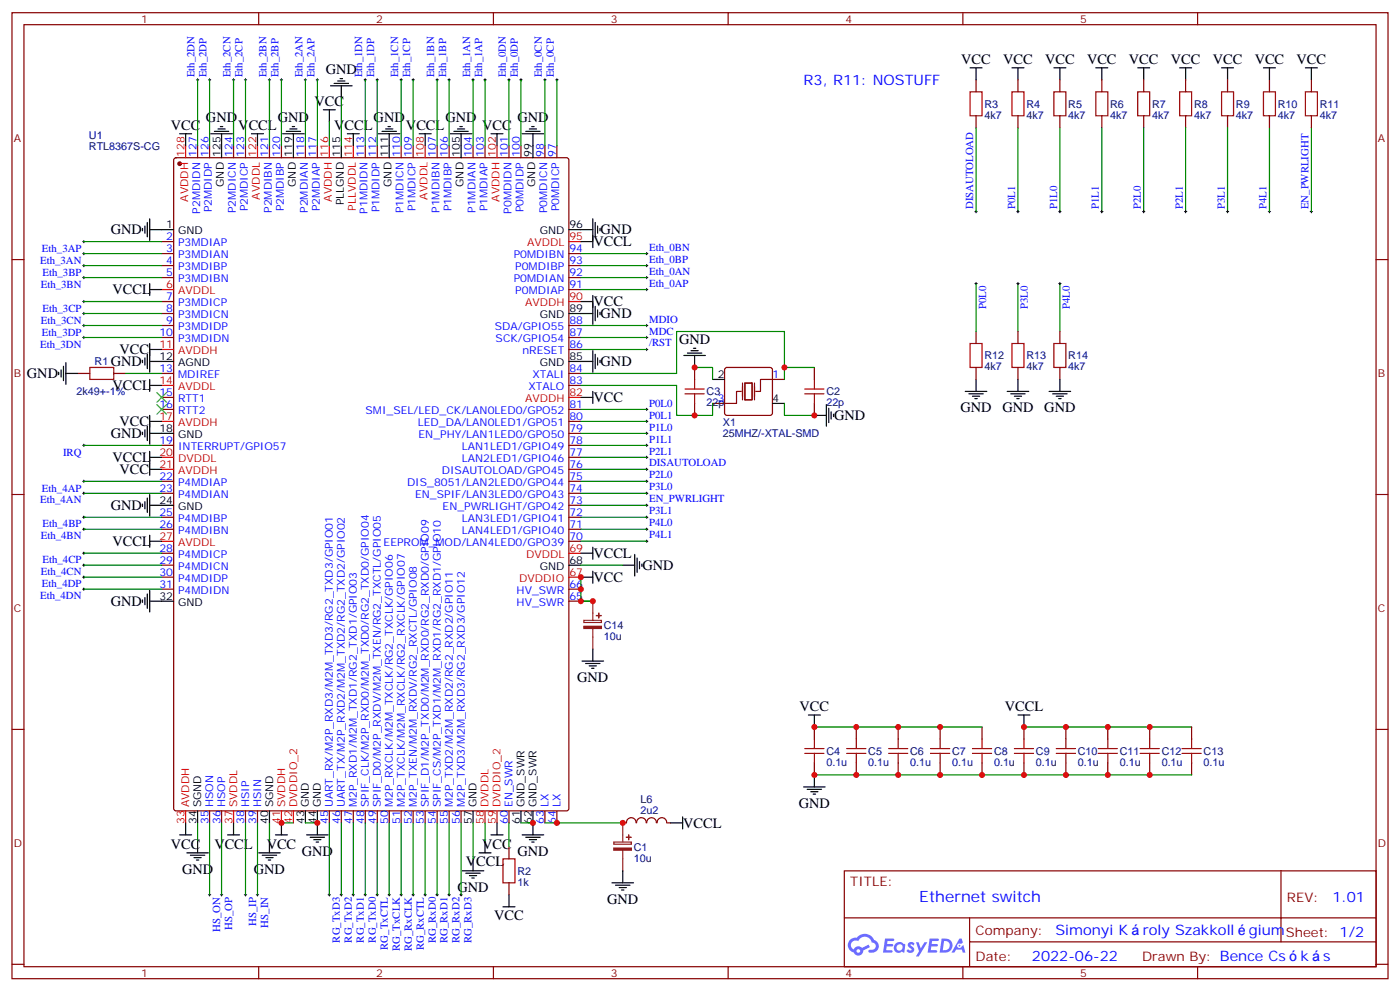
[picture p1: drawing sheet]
<svg xmlns="http://www.w3.org/2000/svg" width="412mm" height="292mm" viewBox="0 0 412 292" stroke-linecap="round" stroke-linejoin="round" font-family="sans-serif">
<g fill="none" stroke="#870000" stroke-width=".35">
<path d="M3.5 3.7h405.4v284.4h-405.4zM7.1 7.3h398.2v277.3h-398.2zM76.2 3.7v3.6M145.3 3.7v3.6M214.5 3.7v3.6M283.6 3.7v3.6M352.8 3.7v3.6M3.5 76.4h3.6M405.3 76.4h3.6M3.5 145.6h3.6M405.3 145.6h3.6M3.5 214.7h3.6"/>
<path d="M405.3 214.7h3.6M248.7 256.3h156.6v28.3h-156.6zM377.3 256.4v20.8M248.7 270.2h156.5M285.6 277.2h119.6M285.6 270.2v14.1M3.5 283.8h3.6M76.2 284.6v3.5M145.3 284.6v3.5M214.5 284.6v3.5M283.6 284.6v3.5M352.8 284.6v3.5"/>
<path d="M405.3 283.8h3.6"/>
</g>
<g fill="#5487ff">
<path d="M267.7 277.5a1.22 1.22 0 0 1 1.7 .3l-.4 .5a.47 .47 0 0 0-.3-.4 .47 .47 0 0 0-.5 .2l.1 .3a1.14 1.14 0 0 1 .8 1.7 1.14 1.14 0 0 1-1.9 0l-.2-.2 .5-.5 .7 .4a.29 .29 0 0 0 .3-.3 .29 .29 0 0 0-.2-.3 1.04 1.04 0 0 1-.6-1.7z"/>
<path d="M260.7 276.3h2.4l.3 .1-.2 .5-1.8 .1-.1 .9h1.5l.3 .3-.3 .4h-1.6l-.2 1.1h1.7l.2 .3-.2 .4h-2.6z"/>
<path d="M273.8 276.3h2.4l.3 .1-.1 .5-1.8 .1-.2 .9h1.6l.3 .3-.4 .4h-1.6l-.1 1.1h1.7l.2 .3-.2 .4h-2.6z"/>
<path d="M282.6 276.3h.7l.3 1.2-.6 .3a.69 .69 0 0 0-1 .3 .69 .69 0 0 0 .4 1 .69 .69 0 0 0 .9-.6l.5-.3 .6 2.2h-.8l-.2-.9h-1.8l-.5 .9h-.8z"/>
<path d="M269.8 277.3h.8l.6 1.9 1.1-1.9h.9l-2.6 4.2h-.8l.9-1.5z"/>
<path d="M277.4 276.3l-.6 4.1h1.3a2.11 2.11 0 0 0 2.5-2.1 2.11 2.11 0 0 0-2.5-2zM278.1 277a1.39 1.39 0 0 1 1.7 1.4 1.39 1.39 0 0 1-1.8 1.3h-.3z"/>
<path d="M263.7 277.9a1.54 1.54 0 0 0-.1 2.1 1.54 1.54 0 0 0 2.2 .2l.6 .2 .3-2.3-.2-.2-.4-.1a1.49 1.49 0 0 0-2.4 .1zM264 278.9a.94 .94 0 0 1 1.8 0 .94 .94 0 0 1-1.8 0z"/>
<path d="M250.4 276.6a2.18 2.18 0 0 0 1.1 3.8 1.44 1.44 0 0 0 1.6 .9 1.44 1.44 0 0 0 1.2-1.5l2-1-.5-.7-1.9 .9a1.47 1.47 0 0 0-2.4 .5 1.39 1.39 0 0 1-.7-2 1.39 1.39 0 0 1 2-.5 2.12 2.12 0 0 1 2.2-1.3 2.12 2.12 0 0 1 1.9 1.7 1.14 1.14 0 0 1 1.1 1.4 1.14 1.14 0 0 1-1.7 .8 .43 .43 0 0 0-.5 .3 .43 .43 0 0 0 .4 .5 1.98 1.98 0 0 0 2.5-1.2 1.98 1.98 0 0 0-1.2-2.5 3.1 3.1 0 0 0-5.3-.7l-.9 .1zM252.3 279.9a.55 .55 0 0 1 1.1 0 .55 .55 0 0 1-1.1 0z"/>
<circle cx="282.6" cy="278.4" r=".26"/>
</g>
<g fill="none" stroke="#870000" stroke-width=".35">
<path d="M287.5 23.5v3.5M287.5 34.1v3.5M299.9 23.5v3.5M299.9 34.1v3.5M312.2 23.5v3.5M312.2 34.1v3.5M324.6 23.5v3.5M324.6 34.1v3.5M336.9 23.5v3.5M336.9 34.1v3.5M349.2 23.5v3.5M349.2 34.1v3.5"/>
<path d="M361.6 23.5v3.5M361.6 34.1v3.5M373.9 23.5v3.5M373.9 34.1v3.5M386.3 23.5v3.5M386.3 34.1v3.5M51.4 46.6l.5-.2h115l.6 .5 .1 191.1-.5 .6-115.2 .1-.7-.5v-191.1zM58.2 42.9v3.5M61.7 42.9v3.5M68.8 42.9v3.5M72.3 42.9v3.5M79.4 42.9v3.5"/>
<path d="M82.9 42.9v3.5M90 42.9v3.5M93.5 42.9v3.5M107.6 42.9v3.5M111.1 42.9v3.5M118.2 42.9v3.5M121.7 42.9v3.5M128.8 42.9v3.5M132.3 42.9v3.5M139.3 42.9v3.5M142.9 42.9v3.5M149.9 42.9v3.5"/>
<path d="M153.5 42.9v3.5M160.5 42.9v3.5M164 42.9v3.5M47.6 71.1h3.6M47.6 74.6h3.6M47.6 78.2h3.6M167.6 74.6h3.5M167.6 78.2h3.5M47.6 81.7h3.6M47.6 88.8h3.6M47.6 92.3h3.6M47.6 95.8h3.6"/>
<path d="M47.6 99.3h3.6M167.6 81.7h3.5M167.6 95.8h3.5M167.6 99.3h3.5M167.6 85.2h3.5M287.5 97.6v3.5M299.9 97.6v3.5M312.2 97.6v3.5M22.9 109.9h3.6M33.5 109.9h3.5M47.6 109.9h3.6M47.6 117h3.6"/>
<path d="M167.6 109.9h3.5M167.6 113.5h3.5M167.6 102.9h3.5M204.6 108.2v3.5M204.6 118.7v3.6M209.9 118.7h3.5M213.7 108.4l.4-.2h12.7l.5 .2 .2 .5v12.7l-.2 .5-.5 .2h-12.7l-.5-.3-.2-.4v-12.7zM227.5 111.7h3.6M239.9 108.2v3.5M239.9 118.7v3.6M287.5 108.2v3.5M299.9 108.2v3.5"/>
<path d="M312.2 108.2v3.5M47.6 120.5h3.6M47.6 131.1h3.6M167.6 120.5h3.5M167.6 131.1h3.5M167.6 138.1h3.5M167.6 134.6h3.5M167.6 127.6h3.5M167.6 124h3.5M47.6 141.7h3.6M47.6 145.2h3.6M47.6 152.3h3.6"/>
<path d="M47.6 155.8h3.6M167.6 141.7h3.5M167.6 145.2h3.5M167.6 152.3h3.5M167.6 155.8h3.5M167.6 159.3h3.5M167.6 148.7h3.5M47.6 162.8h3.6M47.6 166.4h3.6M47.6 169.9h3.6M47.6 173.4h3.6M167.6 173.4h3.5"/>
<path d="M167.6 177h3.5M239.9 214v3.5M252.2 214v3.5M264.6 214v3.5M276.9 214v3.5M289.3 214v3.5M301.6 214v3.5M314 214v3.5M326.3 214v3.5M338.7 214v3.5M351 214v3.5M61.7 238.7v3.5"/>
<path d="M65.3 238.7v3.5M72.3 238.7v3.5M75.8 238.7v3.5M97 238.7v3.5M100.5 238.7v3.5M104.1 238.7v3.5M107.6 238.7v3.5M111.1 238.7v3.5M114.7 238.7v3.5M118.2 238.7v3.5M121.7 238.7v3.5M125.2 238.7v3.5"/>
<path d="M128.8 238.7v3.5M132.3 238.7v3.5M135.8 238.7v3.5M149.9 238.7v3.5M160.5 238.7v3.5M164 238.7v3.5M239.9 224.6v3.5M252.2 224.6v3.5M264.6 224.6v3.5M276.9 224.6v3.5M289.3 224.6v3.5M301.6 224.6v3.5"/>
<path d="M314 224.6v3.5M326.3 224.6v3.5M338.7 224.6v3.5M351 224.6v3.5M149.9 249.3v3.5M149.9 259.9v3.5M183.4 242.2h1.1M184.5 242.2a1.41 1.41 0 0 1 1.5-1.5 1.41 1.41 0 0 1 1.4 1.5M187.5 242.2a1.41 1.41 0 0 1 1.4-1.5 1.41 1.41 0 0 1 1.4 1.5M190.5 242.2a1.41 1.41 0 0 1 1.4-1.5 1.41 1.41 0 0 1 1.4 1.5M193.6 242.2a1.41 1.41 0 0 1 1.4-1.5 1.41 1.41 0 0 1 1.4 1.5M196.5 242.2h1.1"/>
</g>
<circle cx="52.9" cy="48.2" r=".53" fill="#870000" stroke="#870000" stroke-width=".35"/>
<g fill="none" stroke="#000" stroke-width=".35">
<path d="M285.8 20h3.5M287.5 20v3.5M298.1 20h3.5M299.9 20v3.5M310.4 20h3.6M312.2 20v3.5M322.8 20h3.5M324.6 20v3.5M335.1 20h3.6M336.9 20v3.5M347.5 20h3.5M349.2 20v3.5"/>
<path d="M359.8 20h3.6M361.6 20v3.5M372.2 20h3.5M373.9 20v3.5M384.5 20h3.6M386.3 20v3.5M52.9 39.4h3.5M54.7 39.4v3.5M62.1 39.4h6.3M63.1 38.7h4.3M64.2 38h2.1M64.9 37.3h.7"/>
<path d="M65.3 39.4v7M74.1 39.4h3.5M75.8 39.4v3.5M83.3 39.4h6.3M84.3 38.7h4.2M85.4 38h2.1M86.1 37.3h.7M86.4 39.4v7M95.2 32.3h3.6M97 32.3v3.5M97.4 25.3h6.3M98.4 24.6h4.3"/>
<path d="M99.5 23.8h2.1M100.2 23.1h.7M100.5 25.3v3.5M102.3 39.4h3.5M104.1 39.4v3.5M111.5 39.4h6.3M112.5 38.7h4.3M113.6 38h2.1M114.3 37.3h.7M114.7 39.4v7M123.5 39.4h3.5M125.2 39.4v3.5"/>
<path d="M132.6 39.4h6.4M133.7 38.7h4.2M134.8 38h2.1M135.5 37.3h.7M135.8 39.4v7M144.6 39.4h3.6M146.4 39.4v3.5M153.8 39.4h6.4M154.9 38.7h4.2M155.9 38h2.1M156.6 37.3h.7M157 39.4v7"/>
<path d="M100.5 42.9v3.5M42 67.2v.7M42.7 66.5v2.2M43.4 65.5v4.2M44.1 67.6h7.1M44.1 64.4v6.4M167.6 67.6h7M171.1 71.1h3.5M174.6 64.4v8.5M175.3 65.5v4.2M176 66.5v2.2M176.7 67.2v.7"/>
<path d="M44.1 85.2h3.5M44.1 83.5v3.5M167.6 92.3h7M171.1 88.8h3.5M174.6 87v8.5M175.3 90.2v4.2M176 91.2v2.1M176.7 91.9v.7M17.3 109.6v.7M18 108.9v2.1M18.7 107.8v4.2M19.4 109.9h3.5"/>
<path d="M19.4 106.8v6.3M42 106v.8M42.7 105.3v2.2M43.4 104.3v4.2M44.1 106.4h7.1M44.1 101.1v8.5M44.1 111.7v3.5M44.1 102.9h3.5M44.1 113.5h3.5M167.6 106.4h7M171.1 117h3.5M174.6 103.2v6.4"/>
<path d="M174.6 115.2v3.5M175.3 104.3v4.2M176 105.3v2.2M176.7 106v.8M201.4 104.6h6.4M202.5 103.9h4.2M203.6 103.2h2.1M204.3 102.5h.7M204.6 104.6v3.6M209.9 111.7h3.5M227.5 118.7h3.6M243.4 119.1v6.3"/>
<path d="M284.3 115.2h6.4M285.4 115.9h4.2M286.5 116.6h2.1M287.2 117.3h.7M287.5 111.7v3.5M296.7 115.2h6.3M297.7 115.9h4.3M298.8 116.6h2.1M299.5 117.3h.7M299.9 111.7v3.5M309 115.2h6.4M310.1 115.9h4.2"/>
<path d="M311.1 116.6h2.2M311.9 117.3h.7M312.2 111.7v3.5M42 127.2v.7M42.7 126.5v2.1M43.4 125.4v4.3M44.1 127.6h7.1M44.1 122.3v8.4M44.1 132.9v7M44.1 138.1h3.5M44.1 124h3.5M44.1 134.6h3.5"/>
<path d="M239.9 122.3h3.5M244.1 120.2v4.2M244.8 121.2v2.1M245.5 121.9v.7M42 148.4v.7M42.7 147.7v2.1M43.4 146.6v4.2M44.1 148.7h7.1M44.1 145.6v6.3M44.1 157.6v3.5M44.1 159.3h3.5M42 176.6v.7"/>
<path d="M42.7 175.9v2.1M43.4 174.8v4.3M44.1 177h7.1M44.1 173.8v6.3M167.6 166.4h3.5M171.1 169.9h3.5M171.1 162.8h3.5M174.6 161.1v3.5M174.6 168.1v3.6M183.4 166.4h3.6M187 163.2v6.3M187.7 164.3v4.2"/>
<path d="M188.4 165.3v2.1M189.1 166v.7M171.4 194.6h6.4M172.5 195.3h4.2M173.6 196h2.1M174.3 196.7h.7M174.6 191.1v3.5M238.1 210.5h3.6M239.9 210.5v3.5M299.9 210.5h3.5M301.6 210.5v3.5M58.2 238.7v3.5"/>
<path d="M79.4 238.7v3.5M90 238.7v3.5M93.5 238.7v7M139.3 238.7v3.5M153.5 238.7v3.5M157 238.7v7M236.7 231.6h6.4M237.8 232.3h4.2M238.8 233h2.1M239.5 233.8h.7M239.9 228.1v3.5M52.9 245.7h3.5"/>
<path d="M54.7 242.2v3.5M55 251h6.4M56.1 251.7h4.2M57.1 252.4h2.2M57.9 253.2h.7M58.2 247.5v3.5M67 245.7h3.6M68.8 242.2v3.5M76.2 251h6.3M77.3 251.7h4.2M78.3 252.4h2.1M79 253.2h.7"/>
<path d="M79.4 247.5v3.5M81.1 245.7h3.6M82.9 242.2v3.5M90.3 245.7h6.4M91.4 246.5h4.2M92.4 247.2h2.1M93.1 247.9h.7M136.2 256.3h6.3M137.2 257h4.3M138.3 257.7h2.1M139 258.4h.7M139.3 252.8v3.5"/>
<path d="M141.1 251h3.5M142.9 247.5v3.5M144.6 245.7h3.6M146.4 242.2v3.5M153.8 245.7h6.4M154.9 246.5h4.2M155.9 247.2h2.1M156.6 247.9h.7M180.3 259.9h6.3M183.4 256.3v3.6M197.6 242.2h3.5M201.1 240.5v3.5"/>
<path d="M148.2 266.9h3.5M149.9 263.4v3.5M181.3 260.6h4.3M182.4 261.3h2.1M183.1 262h.7"/>
</g>
<g fill="none" stroke="#f00" stroke-width=".35">
<path d="M54.7 42.9v3.5M75.8 42.9v3.5M97 42.9v3.5M104.1 42.9v3.5M125.2 42.9v3.5M146.4 42.9v3.5M167.6 71.1h3.5M47.6 85.2h3.6M167.6 88.8h3.5M47.6 102.9h3.6M47.6 113.5h3.6M167.6 117h3.5"/>
<path d="M47.6 124h3.6M47.6 134.6h3.6M47.6 138.1h3.6M47.6 159.3h3.6M167.6 169.9h3.5M167.6 162.8h3.5M54.7 238.7v3.5M68.8 238.7v3.5M82.9 238.7v3.5M86.4 238.7v3.5M142.9 238.7v3.5M146.4 238.7v3.5"/>
</g>
<g fill="none" stroke="#008700" stroke-width=".35">
<path d="M58.2 23.5v19.4M61.7 23.5v19.4M68.8 23.5v19.4M72.3 23.5v19.4M79.4 23.5v19.4M82.9 23.5v19.4M90 23.5v19.4M93.5 23.5v19.4M97 35.8v7.1M100.5 28.8v14.1M107.6 23.5v19.4M111.1 23.5v19.4"/>
<path d="M118.2 23.5v19.4M121.7 23.5v19.4M128.8 23.5v19.4M132.3 23.5v19.4M139.3 23.5v19.4M142.9 23.5v19.4M149.9 23.5v19.4M153.5 23.5v19.4M160.5 23.5v19.4M164 23.5v19.4M287.5 37.6v24.7M299.9 37.6v24.7"/>
<path d="M312.2 37.6v24.7M324.6 37.6v24.7M336.9 37.6v24.7M349.2 37.6v24.7M361.6 37.6v24.7M373.9 37.6v24.7M386.3 37.6v24.7M24.7 74.6h22.9M24.7 78.2h22.9M24.7 71.1h22.9M171.1 74.6h19.4M171.1 78.2h19.4"/>
<path d="M24.7 81.7h22.9M24.7 88.8h22.9M24.7 92.3h22.9M24.7 95.8h22.9M24.7 99.3h22.9M171.1 81.7h19.4M171.1 85.2h19.4M171.1 95.8h19.4M171.1 99.3h19.4M287.5 83.5v14.1M299.9 83.5v14.1M312.2 83.5v14.1"/>
<path d="M37 109.9h10.6M171.1 113.5h28.2v8.8h10.6v-3.6M171.1 102.9h19.4M204.6 108.2h5.3v3.5M231.1 118.7v3.6h8.8M231.1 108.2v-10.6h-31.8v12.3h-28.2M239.9 108.2h-8.8v3.5M24.7 131.1h22.9M171.1 131.1h19.4M171.1 120.5h19.4M171.1 124h19.4M171.1 127.6h19.4"/>
<path d="M171.1 134.6h19.4M171.1 138.1h19.4M24.7 155.8h22.9M24.7 152.3h22.9M24.7 145.2h22.9M24.7 141.7h22.9M171.1 155.8h19.4M171.1 152.3h19.4M171.1 145.2h19.4M171.1 141.7h19.4M171.1 159.3h19.4M171.1 148.7h19.4"/>
<path d="M24.7 166.4h22.9M24.7 173.4h22.9M24.7 169.9h22.9M24.7 162.8h22.9M171.1 169.9v7.1h3.5h-3.5M171.1 166.4h12.3M239.9 214h49.4M301.6 214h49.4M239.9 228.1h111.1M58.2 242.2v5.3M61.7 242.2v21.2M65.3 242.2v21.2"/>
<path d="M72.3 242.2v21.2M75.8 242.2v21.2M79.4 242.2v5.3M82.9 242.2h3.5M90 242.2h3.5M97 242.2v21.2M100.5 242.2v21.2M104.1 242.2v21.2M107.6 242.2v21.2M111.1 242.2v21.2M114.7 242.2v21.2M118.2 242.2v21.2"/>
<path d="M121.7 242.2v21.2M125.2 242.2v21.2M128.8 242.2v21.2M132.3 242.2v21.2M135.8 242.2v21.2M139.3 242.2v10.6M142.9 242.2v5.3M149.9 242.2v7.1M153.5 242.2h3.5M160.5 242.2h22.9"/>
</g>
<g fill="none" stroke="#000" stroke-width=".29">
<path d="M57.9 23.5h.7M58.2 23.1v.7M61.4 23.5h.7M61.7 23.1v.7M68.4 23.5h.7M68.8 23.1v.7M72 23.5h.7M72.3 23.1v.7M79 23.5h.7M79.4 23.1v.7M82.5 23.5h.8M82.9 23.1v.7"/>
<path d="M89.6 23.5h.7M90 23.1v.7M93.1 23.5h.7M93.5 23.1v.7M107.2 23.5h.7M107.6 23.1v.7M110.8 23.5h.7M111.1 23.1v.7M117.8 23.5h.7M118.2 23.1v.7M121.4 23.5h.7M121.7 23.1v.7"/>
<path d="M128.4 23.5h.7M128.8 23.1v.7M131.9 23.5h.7M132.3 23.1v.7M139 23.5h.7M139.3 23.1v.7M142.5 23.5h.7M142.9 23.1v.7M149.6 23.5h.7M149.9 23.1v.7M153.1 23.5h.7M153.5 23.1v.7"/>
<path d="M160.2 23.5h.7M160.5 23.1v.7M163.7 23.5h.7M164 23.1v.7M24.3 74.6h.7M24.3 78.2h.7M24.3 71.1h.7M24.7 70.8v.7M24.7 74.3v.7M24.7 77.8v.7M190.1 74.6h.8M190.1 78.2h.8"/>
<path d="M190.5 74.3v.7M190.5 77.8v.7M287.2 62.3h.7M287.5 61.9v.8M299.5 62.3h.7M299.9 61.9v.8M311.9 62.3h.7M312.2 61.9v.8M324.2 62.3h.7M324.6 61.9v.8M336.5 62.3h.8M336.9 61.9v.8"/>
<path d="M348.9 62.3h.7M349.2 61.9v.8M361.2 62.3h.7M361.6 61.9v.8M373.6 62.3h.7M373.9 61.9v.8M385.9 62.3h.7M386.3 61.9v.8M24.3 81.7h.7M24.3 99.3h.7M24.3 95.8h.7M24.3 88.8h.7"/>
<path d="M24.3 92.3h.7M24.7 81.4v.7M24.7 88.4v.7M24.7 91.9v.7M24.7 95.5v.7M24.7 99v.7M190.1 85.2h.8M190.1 81.7h.8M190.1 99.3h.8M190.1 95.8h.8M190.5 81.4v.7M190.5 84.9v.7"/>
<path d="M190.5 95.5v.7M190.5 99v.7M287.2 83.5h.7M287.5 83.1v.7M299.5 83.5h.7M299.9 83.1v.7M311.9 83.5h.7M312.2 83.1v.7M190.1 102.9h.8M190.5 102.5v.7M24.3 131.1h.7M24.7 130.7v.7"/>
<path d="M190.1 131.1h.8M190.1 120.5h.8M190.1 124h.8M190.1 127.6h.8M190.1 134.6h.8M190.1 138.1h.8M190.5 120.2v.7M190.5 123.7v.7M190.5 127.2v.7M190.5 130.7v.7M190.5 134.3v.7M190.5 137.8v.7"/>
<path d="M24.3 141.7h.7M24.3 145.2h.7M24.3 152.3h.7M24.3 155.8h.7M24.7 141.3v.7M24.7 144.9v.7M24.7 151.9v.7M24.7 155.4v.7M190.1 141.7h.8M190.1 145.2h.8M190.1 152.3h.8M190.1 155.8h.8"/>
<path d="M190.1 159.3h.8M190.1 148.7h.8M190.5 141.3v.7M190.5 144.9v.7M190.5 148.4v.7M190.5 151.9v.7M190.5 155.4v.7M190.5 159v.7M24.3 162.8h.7M24.3 166.4h.7M24.3 169.9h.7M24.3 173.4h.7"/>
<path d="M24.7 162.5v.7M24.7 166v.7M24.7 169.5v.8M24.7 173.1v.7M61.4 263.4h.7M61.7 263v.7M64.9 263.4h.7M65.3 263v.7M72 263.4h.7M72.3 263v.7M75.5 263.4h.7M75.8 263v.7"/>
<path d="M96.7 263.4h.7M97 263v.7M100.2 263.4h.7M100.5 263v.7M103.7 263.4h.7M104.1 263v.7M107.2 263.4h.7M107.6 263v.7M110.8 263.4h.7M111.1 263v.7M114.3 263.4h.7M114.7 263v.7"/>
<path d="M117.8 263.4h.7M118.2 263v.7M121.4 263.4h.7M121.7 263v.7M124.9 263.4h.7M125.2 263v.7M128.4 263.4h.7M128.8 263v.7M131.9 263.4h.7M132.3 263v.7M135.5 263.4h.7M135.8 263v.7"/>
</g>
<g fill="none" stroke="#a10000" stroke-width=".35">
<path d="M285.8 27h3.5v7.1h-3.5zM298.1 27h3.5v7.1h-3.5zM310.4 27h3.6v7.1h-3.6zM322.8 27h3.5v7.1h-3.5zM335.1 27h3.6v7.1h-3.6zM347.5 27h3.5v7.1h-3.5zM359.8 27h3.6v7.1h-3.6zM372.2 27h3.5v7.1h-3.5zM384.5 27h3.6v7.1h-3.6zM26.5 108.2h7v3.5h-7zM201.8 115.9h5.6M201.8 114.5h5.6"/>
<path d="M204.6 111.7v2.8M204.6 115.9v2.8M237.1 115.9h5.6M237.1 114.5h5.6M239.9 111.7v2.8M239.9 115.9v2.8M285.8 101.1h3.5v7.1h-3.5zM298.1 101.1h3.5v7.1h-3.5zM310.4 101.1h3.6v7.1h-3.6zM239.9 217.5v2.8M252.2 217.5v2.8M264.6 217.5v2.8"/>
<path d="M276.9 217.5v2.8M289.3 217.5v2.8M301.6 217.5v2.8M314 217.5v2.8M326.3 217.5v2.8M338.7 217.5v2.8M351 217.5v2.8M237.1 221.8h5.6M237.1 220.3h5.6M239.9 221.8v2.8M249.4 221.8h5.7M249.4 220.3h5.7"/>
<path d="M252.2 221.8v2.8M261.8 221.8h5.6M261.8 220.3h5.6M264.6 221.8v2.8M274.1 221.8h5.7M274.1 220.3h5.7M276.9 221.8v2.8M286.5 221.8h5.6M286.5 220.3h5.6M289.3 221.8v2.8M298.8 221.8h5.6M298.8 220.3h5.6"/>
<path d="M301.6 221.8v2.8M311.1 221.8h5.7M311.1 220.3h5.7M314 221.8v2.8M323.5 221.8h5.6M323.5 220.3h5.6M326.3 221.8v2.8M335.8 221.8h5.7M335.8 220.3h5.7M338.7 221.8v2.8M348.2 221.8h5.6M348.2 220.3h5.6"/>
<path d="M351 221.8v2.8M148.2 252.8h3.5v7.1h-3.5z"/>
</g>
<path d="M174.6 177v5.6M172 182.6h5.2v.6h-5.2zM174.6 185.1v6M180.8 247.9h5.2v.6h-5.2zM183.4 242.2v5.7M183.4 250.3v6" fill="none" stroke="#8c2424" stroke-width=".35"/>
<g fill="#8c2424" stroke="#8c2424" stroke-width=".35">
<path d="M180.8 249.6h5.2v.7h-5.2z"/>
<path d="M184.5 246.5h1.4z"/>
<path d="M185.2 245.7v1.5z"/>
<path d="M172 184.4h5.2v.6h-5.2z"/>
<path d="M175.7 181.2h1.4z"/>
<path d="M176.4 180.5v1.4z"/>
</g>
<path d="M218.4 115.2h-1.4v3.5h-3.6M218.7 112.7v5M219.4 112.7h2.1v5h-2.1zM222.2 112.7v5M227.5 111.7h-3.5v3.5h-1.4" fill="none" stroke="#870012" stroke-width=".35"/>
<path d="M46.2 115.6l2.8 2.8M46.2 119.1l2.8 2.8M49 115.6l-2.8 2.8M49 119.1l-2.8 2.8" fill="none" stroke="#3c3" stroke-width=".35"/>
<g fill="#c00">
<circle cx="82.9" cy="242.2" r=".88"/>
<circle cx="157" cy="242.2" r=".88"/>
<circle cx="171.1" cy="169.9" r=".88"/>
<circle cx="171.1" cy="173.4" r=".88"/>
<circle cx="183.4" cy="242.2" r=".88"/>
<circle cx="164" cy="242.2" r=".88"/>
<circle cx="239.9" cy="122.3" r=".88"/>
<circle cx="204.6" cy="108.2" r=".88"/>
<circle cx="231.1" cy="108.2" r=".88"/>
<circle cx="204.6" cy="122.3" r=".88"/>
<circle cx="93.5" cy="242.2" r=".88"/>
<circle cx="239.9" cy="214" r=".88"/>
<circle cx="252.2" cy="214" r=".88"/>
<circle cx="264.6" cy="214" r=".88"/>
<circle cx="276.9" cy="214" r=".88"/>
<circle cx="314" cy="214" r=".88"/>
<circle cx="326.3" cy="214" r=".88"/>
<circle cx="338.7" cy="214" r=".88"/>
<circle cx="239.9" cy="228.1" r=".88"/>
<circle cx="252.2" cy="228.1" r=".88"/>
<circle cx="264.6" cy="228.1" r=".88"/>
<circle cx="276.9" cy="228.1" r=".88"/>
<circle cx="289.3" cy="228.1" r=".88"/>
<circle cx="301.6" cy="228.1" r=".88"/>
<circle cx="314" cy="228.1" r=".88"/>
<circle cx="326.3" cy="228.1" r=".88"/>
<circle cx="338.7" cy="228.1" r=".88"/>
<circle cx="301.6" cy="214" r=".88"/>
<circle cx="171.1" cy="177" r=".88"/>
<circle cx="174.6" cy="177" r=".88"/>
</g>
<text font-size="4.6" fill="#00f" x="270.8" y="265.4">Ethernet switch</text>
<g font-size="4.2">
<text x="96" y="21.9">GND</text>
<text x="283.2" y="18.8">VCC</text>
<text x="295.5" y="18.8">VCC</text>
<text x="307.9" y="18.8">VCC</text>
<text x="320.2" y="18.8">VCC</text>
<text x="332.6" y="18.8">VCC</text>
<text x="344.9" y="18.8">VCC</text>
<text x="357.2" y="18.8">VCC</text>
<text x="369.6" y="18.8">VCC</text>
<text x="381.9" y="18.8">VCC</text>
<text x="92.7" y="31.1">VCC</text>
<text x="50.3" y="38.1">VCC</text>
<text x="60.7" y="36">GND</text>
<text x="70.2" y="38.1">VCCL</text>
<text x="81.8" y="36">GND</text>
<text x="98.4" y="38.1">VCCL</text>
<text x="110.1" y="36">GND</text>
<text x="119.6" y="38.1">VCCL</text>
<text x="131.2" y="36">GND</text>
<text x="142.1" y="38.1">VCC</text>
<text x="152.4" y="36">GND</text>
<text x="32.6" y="69">GND</text>
<text x="176.9" y="69">GND</text>
<text x="174.8" y="72.5">VCCL</text>
<text x="33.2" y="86.6">VCCL</text>
<text x="174.8" y="90.2">VCC</text>
<text x="176.9" y="93.7">GND</text>
<text x="200" y="101.3">GND</text>
<text x="32.6" y="107.8">GND</text>
<text x="35.2" y="104.3">VCC</text>
<text x="176.9" y="107.8">GND</text>
<text x="7.9" y="111.3">GND</text>
<text x="33.2" y="114.9">VCCL</text>
<text x="174.8" y="118.4">VCC</text>
<text x="35.2" y="125.4">VCC</text>
<text x="245.7" y="123.7">GND</text>
<text x="282.9" y="121.4">GND</text>
<text x="295.3" y="121.4">GND</text>
<text x="307.6" y="121.4">GND</text>
<text x="32.6" y="129">GND</text>
<text x="33.2" y="136">VCCL</text>
<text x="35.2" y="139.6">VCC</text>
<text x="32.6" y="150.1">GND</text>
<text x="33.2" y="160.7">VCCL</text>
<text x="174.8" y="164.2">VCCL</text>
<text x="189.3" y="167.8">GND</text>
<text x="174.8" y="171.3">VCC</text>
<text x="32.6" y="178.4">GND</text>
<text x="170" y="200.8">GND</text>
<text x="235.5" y="209.2">VCC</text>
<text x="296" y="209.2">VCCL</text>
<text x="235.3" y="237.8">GND</text>
<text x="201.3" y="243.6">VCCL</text>
<text x="50.3" y="249.8">VCC</text>
<text x="63.1" y="249.8">VCCL</text>
<text x="78.6" y="249.8">VCC</text>
<text x="88.9" y="251.9">GND</text>
<text x="142.1" y="249.8">VCC</text>
<text x="152.4" y="251.9">GND</text>
<text x="53.6" y="257.2">GND</text>
<text x="74.8" y="257.2">GND</text>
<text x="137.2" y="255">VCCL</text>
<text x="134.8" y="262.5">GND</text>
<text x="178.9" y="266">GND</text>
<text x="145.6" y="270.9">VCC</text>
</g>
<g font-size="4.2" fill="#00f">
<text x="236.7" y="24.9">R3, R11: NOSTUFF</text>
<text x="392.5" y="265.6">1.01</text>
<text x="310.9" y="275.2">Simonyi K</text>
<text x="336.6" y="275.2">roly Szakkoll</text>
<text x="367.9" y="275.2">gium</text>
<text x="304" y="283">2022-06-22</text>
<text x="383" y="282.9">k</text>
<text x="389.8" y="282.9">s</text>
</g>
<g font-size="3.9" fill="#800">
<text x="250.5" y="260.9">TITLE:</text>
<text x="379.1" y="265.6">REV:</text>
<text x="287.4" y="275.1">Company:</text>
<text x="378.7" y="275.7">Sheet: 1/2</text>
<text x="287.4" y="282.8">Date:</text>
<text x="336.4" y="282.9">Drawn By: Bence Cs</text>
</g>
<g font-size="3.2" fill="#800">
<text x="41.6" y="6.7">1</text>
<text x="110.8" y="6.7">2</text>
<text x="179.9" y="6.7">3</text>
<text x="249.1" y="6.7">4</text>
<text x="318.2" y="6.7">5</text>
<text x="4.1" y="41.8">A</text>
<text x="405.9" y="41.8">A</text>
<text x="4.1" y="111">B</text>
<text x="405.9" y="111">B</text>
<text x="4.1" y="180.1">C</text>
<text x="405.9" y="180.1">C</text>
<text x="4.1" y="249.3">D</text>
<text x="405.9" y="249.3">D</text>
<text x="41.6" y="287.5">1</text>
<text x="110.8" y="287.5">2</text>
<text x="179.9" y="287.5">3</text>
<text x="249.1" y="287.5">4</text>
<text x="318.2" y="287.5">5</text>
</g>
<g font-size="3.2" fill="#00f">
<text x="57.3" y="22.8" transform="rotate(-90 57.3 22.8)">Eth_2DN</text>
<text x="60.9" y="22.8" transform="rotate(-90 60.9 22.8)">Eth_2DP</text>
<text x="67.9" y="22.8" transform="rotate(-90 67.9 22.8)">Eth_2CN</text>
<text x="71.4" y="22.8" transform="rotate(-90 71.4 22.8)">Eth_2CP</text>
<text x="78.5" y="22.8" transform="rotate(-90 78.5 22.8)">Eth_2BN</text>
<text x="82" y="22.8" transform="rotate(-90 82 22.8)">Eth_2BP</text>
<text x="89.1" y="22.8" transform="rotate(-90 89.1 22.8)">Eth_2AN</text>
<text x="92.6" y="22.8" transform="rotate(-90 92.6 22.8)">Eth_2AP</text>
<text x="106.7" y="22.8" transform="rotate(-90 106.7 22.8)">Eth_1DN</text>
<text x="110.2" y="22.8" transform="rotate(-90 110.2 22.8)">Eth_1DP</text>
<text x="117.3" y="22.8" transform="rotate(-90 117.3 22.8)">Eth_1CN</text>
<text x="120.8" y="22.8" transform="rotate(-90 120.8 22.8)">Eth_1CP</text>
<text x="127.9" y="22.8" transform="rotate(-90 127.9 22.8)">Eth_1BN</text>
<text x="131.4" y="22.8" transform="rotate(-90 131.4 22.8)">Eth_1BP</text>
<text x="138.5" y="22.8" transform="rotate(-90 138.5 22.8)">Eth_1AN</text>
<text x="142" y="22.8" transform="rotate(-90 142 22.8)">Eth_1AP</text>
<text x="149" y="22.8" transform="rotate(-90 149 22.8)">Eth_0DN</text>
<text x="152.6" y="22.8" transform="rotate(-90 152.6 22.8)">Eth_0DP</text>
<text x="159.6" y="22.8" transform="rotate(-90 159.6 22.8)">Eth_0CN</text>
<text x="163.2" y="22.8" transform="rotate(-90 163.2 22.8)">Eth_0CP</text>
<text x="57.9" y="46.2" transform="rotate(-90 57.9 46.2)">127</text>
<text x="61.4" y="46.2" transform="rotate(-90 61.4 46.2)">126</text>
<text x="68.4" y="46.2" transform="rotate(-90 68.4 46.2)">124</text>
<text x="72" y="46.2" transform="rotate(-90 72 46.2)">123</text>
<text x="79" y="46.2" transform="rotate(-90 79 46.2)">121</text>
<text x="82.5" y="46.2" transform="rotate(-90 82.5 46.2)">120</text>
<text x="89.6" y="46.2" transform="rotate(-90 89.6 46.2)">118</text>
<text x="93.1" y="46.2" transform="rotate(-90 93.1 46.2)">117</text>
<text x="107.2" y="46.2" transform="rotate(-90 107.2 46.2)">113</text>
<text x="110.8" y="46.2" transform="rotate(-90 110.8 46.2)">112</text>
<text x="117.8" y="46.2" transform="rotate(-90 117.8 46.2)">110</text>
<text x="121.4" y="46.2" transform="rotate(-90 121.4 46.2)">109</text>
<text x="128.4" y="46.2" transform="rotate(-90 128.4 46.2)">107</text>
<text x="131.9" y="46.2" transform="rotate(-90 131.9 46.2)">106</text>
<text x="139" y="46.2" transform="rotate(-90 139 46.2)">104</text>
<text x="142.5" y="46.2" transform="rotate(-90 142.5 46.2)">103</text>
<text x="149.6" y="46.2" transform="rotate(-90 149.6 46.2)">101</text>
<text x="153.1" y="46.2" transform="rotate(-90 153.1 46.2)">100</text>
<text x="160.2" y="46.2" transform="rotate(-90 160.2 46.2)">98</text>
<text x="163.7" y="46.2" transform="rotate(-90 163.7 46.2)">97</text>
<text x="58.9" y="62.9" transform="rotate(-90 58.9 62.9)">P2MDIDN</text>
<text x="62.4" y="62.5" transform="rotate(-90 62.4 62.5)">P2MDIDP</text>
<text x="69.5" y="62.7" transform="rotate(-90 69.5 62.7)">P2MDICN</text>
<text x="73" y="62.2" transform="rotate(-90 73 62.2)">P2MDICP</text>
<text x="80.1" y="62.7" transform="rotate(-90 80.1 62.7)">P2MDIBN</text>
<text x="83.6" y="62.2" transform="rotate(-90 83.6 62.2)">P2MDIBP</text>
<text x="90.7" y="62.7" transform="rotate(-90 90.7 62.7)">P2MDIAN</text>
<text x="94.2" y="62.2" transform="rotate(-90 94.2 62.2)">P2MDIAP</text>
<text x="108.3" y="62.9" transform="rotate(-90 108.3 62.9)">P1MDIDN</text>
<text x="111.8" y="62.5" transform="rotate(-90 111.8 62.5)">P1MDIDP</text>
<text x="118.9" y="62.7" transform="rotate(-90 118.9 62.7)">P1MDICN</text>
<text x="122.4" y="62.2" transform="rotate(-90 122.4 62.2)">P1MDICP</text>
<text x="129.5" y="62.7" transform="rotate(-90 129.5 62.7)">P1MDIBN</text>
<text x="133" y="62.2" transform="rotate(-90 133 62.2)">P1MDIBP</text>
<text x="140.1" y="62.7" transform="rotate(-90 140.1 62.7)">P1MDIAN</text>
<text x="143.6" y="62.2" transform="rotate(-90 143.6 62.2)">P1MDIAP</text>
<text x="150.6" y="62.9" transform="rotate(-90 150.6 62.9)">P0MDIDN</text>
<text x="154.2" y="62.5" transform="rotate(-90 154.2 62.5)">P0MDIDP</text>
<text x="161.2" y="62.7" transform="rotate(-90 161.2 62.7)">P0MDICN</text>
<text x="164.7" y="62.2" transform="rotate(-90 164.7 62.2)">P0MDICP</text>
<text x="286.7" y="61.6" transform="rotate(-90 286.7 61.6)">DISAUTOLOAD</text>
<text x="299" y="61.6" transform="rotate(-90 299 61.6)">P0L1</text>
<text x="311.4" y="61.6" transform="rotate(-90 311.4 61.6)">P1L0</text>
<text x="323.7" y="61.6" transform="rotate(-90 323.7 61.6)">P1L1</text>
<text x="336.1" y="61.6" transform="rotate(-90 336.1 61.6)">P2L0</text>
<text x="348.4" y="61.6" transform="rotate(-90 348.4 61.6)">P2L1</text>
<text x="360.8" y="61.6" transform="rotate(-90 360.8 61.6)">P3L1</text>
<text x="373.1" y="61.6" transform="rotate(-90 373.1 61.6)">P4L1</text>
<text x="385.5" y="61.6" transform="rotate(-90 385.5 61.6)">EN_PWRLIGHT</text>
<text x="49" y="70.8">2</text>
<text x="11.8" y="77.6">Eth_3AN</text>
<text x="12.4" y="74.1">Eth_3AP</text>
<text x="49" y="74.3">3</text>
<text x="49" y="77.8">4</text>
<text x="52.5" y="72.5">P3MDIAP</text>
<text x="52.5" y="76.1">P3MDIAN</text>
<text x="151.3" y="76.1">P0MDIBN</text>
<text x="167.7" y="77.8">93</text>
<text x="167.7" y="74.3">94</text>
<text x="191.2" y="73.8">Eth_0BN</text>
<text x="191.2" y="77.3">Eth_0BP</text>
<text x="12.6" y="81.2">Eth_3BP</text>
<text x="49" y="81.4">5</text>
<text x="52.5" y="79.6">P3MDIBP</text>
<text x="52.5" y="83.1">P3MDIBN</text>
<text x="151.3" y="83.1">P0MDIAN</text>
<text x="151.8" y="79.6">P0MDIBP</text>
<text x="167.7" y="81.4">92</text>
<text x="191.2" y="80.8">Eth_0AN</text>
<text x="12" y="84.7">Eth_3BN</text>
<text x="49" y="88.4">7</text>
<text x="151.8" y="86.6">P0MDIAP</text>
<text x="167.7" y="84.9">91</text>
<text x="191.2" y="84.3">Eth_0AP</text>
<text x="12" y="95.3">Eth_3CN</text>
<text x="12.6" y="91.8">Eth_3CP</text>
<text x="49" y="91.9">8</text>
<text x="49" y="95.5">9</text>
<text x="52.5" y="90.2">P3MDICP</text>
<text x="52.5" y="93.7">P3MDICN</text>
<text x="167.7" y="95.5">88</text>
<text x="191.2" y="95">MDIO</text>
<text x="290.5" y="91" transform="rotate(-90 290.5 91)">P0L0</text>
<text x="302.8" y="91" transform="rotate(-90 302.8 91)">P3L0</text>
<text x="315.2" y="91" transform="rotate(-90 315.2 91)">P4L0</text>
<text x="12.4" y="98.8">Eth_3DP</text>
<text x="46.9" y="99">10</text>
<text x="52.5" y="97.2">P3MDIDP</text>
<text x="52.5" y="100.8">P3MDIDN</text>
<text x="145.8" y="97.2">SDA/GPIO55</text>
<text x="146" y="100.8">SCK/GPIO54</text>
<text x="167.7" y="99">87</text>
<text x="191.2" y="98.5">MDC</text>
<text x="191.2" y="102">/RST</text>
<text x="11.8" y="102.3">Eth_3DN</text>
<text x="153.9" y="104.3">nRESET</text>
<text x="167.7" y="102.5">86</text>
<text x="46.9" y="109.6">13</text>
<text x="52.5" y="111.3">MDIREF</text>
<text x="156.9" y="111.3">XTALI</text>
<text x="167.7" y="113.1">83</text>
<text x="167.7" y="109.6">84</text>
<text x="227.5" y="111.3">1</text>
<text x="46.9" y="116.6">15</text>
<text x="52.5" y="118.4">RTT1</text>
<text x="155.7" y="114.9">XTALO</text>
<text x="191.2" y="119.7">P0L0</text>
<text x="211.4" y="118.4">3</text>
<text x="46.9" y="120.2">16</text>
<text x="52.5" y="121.9">RTT2</text>
<text x="107.7" y="121.9">SMI_SEL/LED_CK/LAN0LED0/GPO52</text>
<text x="123.1" y="125.4">LED_DA/LAN0LED1/GPO51</text>
<text x="167.7" y="123.7">80</text>
<text x="167.7" y="120.2">81</text>
<text x="191.2" y="123.2">P0L1</text>
<text x="46.9" y="130.7">19</text>
<text x="123.3" y="129">EN_PHY/LAN1LED0/GPO50</text>
<text x="167.7" y="130.7">78</text>
<text x="167.7" y="127.2">79</text>
<text x="191.2" y="126.7">P1L0</text>
<text x="191.2" y="130.3">P1L1</text>
<text x="18.6" y="134.1">IRQ</text>
<text x="52.5" y="132.5">INTERRUPT/GPIO57</text>
<text x="136" y="136">LAN2LED1/GPIO46</text>
<text x="136" y="132.5">LAN1LED1/GPIO49</text>
<text x="167.7" y="137.8">76</text>
<text x="167.7" y="134.3">77</text>
<text x="191.2" y="133.8">P2L1</text>
<text x="191.2" y="137.3">DISAUTOLOAD</text>
<text x="46.9" y="141.3">22</text>
<text x="52.5" y="143.1">P4MDIAP</text>
<text x="119.9" y="143.1">DIS_8051/LAN2LED0/GPO44</text>
<text x="130.2" y="139.6">DISAUTOLOAD/GPO45</text>
<text x="167.7" y="141.3">75</text>
<text x="191.2" y="140.8">P2L0</text>
<text x="11.8" y="148.2">Eth_4AN</text>
<text x="12.4" y="144.7">Eth_4AP</text>
<text x="46.9" y="144.9">23</text>
<text x="52.5" y="146.6">P4MDIAN</text>
<text x="122.3" y="146.6">EN_SPIF/LAN3LED0/GPO43</text>
<text x="167.7" y="148.4">73</text>
<text x="167.7" y="144.9">74</text>
<text x="191.2" y="144.4">P3L0</text>
<text x="191.2" y="147.9">EN_PWRLIGHT</text>
<text x="12.6" y="155.3">Eth_4BP</text>
<text x="46.9" y="151.9">25</text>
<text x="46.9" y="155.4">26</text>
<text x="52.5" y="153.7">P4MDIBP</text>
<text x="130.4" y="150.1">EN_PWRLIGHT/GPO42</text>
<text x="136" y="153.7">LAN3LED1/GPIO41</text>
<text x="167.7" y="155.4">71</text>
<text x="167.7" y="151.9">72</text>
<text x="191.2" y="155">P4L0</text>
<text x="191.2" y="151.4">P3L1</text>
<text x="12" y="158.8">Eth_4BN</text>
<text x="52.5" y="157.2">P4MDIBN</text>
<text x="113" y="160.7">EEPROM_MOD/LAN4LED0/GPO39</text>
<text x="136" y="157.2">LAN4LED1/GPIO40</text>
<text x="167.7" y="159">70</text>
<text x="191.2" y="158.5">P4L1</text>
<text x="12.6" y="165.8">Eth_4CP</text>
<text x="46.9" y="162.5">28</text>
<text x="46.9" y="166">29</text>
<text x="52.5" y="164.3">P4MDICP</text>
<text x="52.5" y="167.8">P4MDICN</text>
<text x="12" y="169.4">Eth_4CN</text>
<text x="12.4" y="172.9">Eth_4DP</text>
<text x="46.9" y="169.5">30</text>
<text x="46.9" y="173.1">31</text>
<text x="52.5" y="171.3">P4MDIDP</text>
<text x="167.7" y="173.1">66</text>
<text x="11.8" y="176.4">Eth_4DN</text>
<text x="52.5" y="174.8">P4MDIDN</text>
<text x="152.2" y="178.4">HV_SWR</text>
<text x="152.2" y="174.8">HV_SWR</text>
<text x="167.7" y="176.6">65</text>
<text x="62.8" y="237.6" transform="rotate(-90 62.8 237.6)">HSON</text>
<text x="66.3" y="237.6" transform="rotate(-90 66.3 237.6)">HSOP</text>
<text x="73.4" y="237.6" transform="rotate(-90 73.4 237.6)">HSIP</text>
<text x="76.9" y="237.6" transform="rotate(-90 76.9 237.6)">HSIN</text>
<text x="98.1" y="237.6" transform="rotate(-90 98.1 237.6)">UART_RX/M2P_RXD3/M2M_TXD3/RG2_TXD3/GPIO01</text>
<text x="101.6" y="237.6" transform="rotate(-90 101.6 237.6)">UART_TX/M2P_RXD2/M2M_TXD2/RG2_TXD2/GPIO02</text>
<text x="105.1" y="237.6" transform="rotate(-90 105.1 237.6)">M2P_RXD1/M2M_TXD1/RG2_TXD1/GPIO03</text>
<text x="108.7" y="237.6" transform="rotate(-90 108.7 237.6)">SPIF_CLK/M2P_RXD0/M2M_TXD0/RG2_TXD0/GPIO04</text>
<text x="112.2" y="237.6" transform="rotate(-90 112.2 237.6)">SPIF_D0/M2P_RXDV/M2M_TXEN/RG2_TXCTL/GPIO05</text>
<text x="115.7" y="237.6" transform="rotate(-90 115.7 237.6)">M2P_RXCLK/M2M_TXCLK/RG2_TXCLK/GPIO06</text>
<text x="119.2" y="237.6" transform="rotate(-90 119.2 237.6)">M2P_TXCLK/M2M_RXCLK/RG2_RXCLK/GPIO07</text>
<text x="122.8" y="237.6" transform="rotate(-90 122.8 237.6)">M2P_TXEN/M2M_RXDV/RG2_RXCTL/GPIO08</text>
<text x="126.3" y="237.6" transform="rotate(-90 126.3 237.6)">SPIF_D1/M2P_TXD0/M2M_RXD0/RG2_RXD0/GPIO09</text>
<text x="129.8" y="237.6" transform="rotate(-90 129.8 237.6)">SPIF_CS/M2P_TXD1/M2M_RXD1/RG2_RXD1/GPIO10</text>
<text x="133.3" y="237.6" transform="rotate(-90 133.3 237.6)">M2P_TXD2/M2M_RXD2/RG2_RXD2/GPIO11</text>
<text x="136.9" y="237.6" transform="rotate(-90 136.9 237.6)">M2P_TXD3/M2M_RXD3/RG2_RXD3/GPIO12</text>
<text x="151" y="237.6" transform="rotate(-90 151 237.6)">EN_SWR</text>
<text x="161.6" y="237.6" transform="rotate(-90 161.6 237.6)">LX</text>
<text x="165.1" y="237.6" transform="rotate(-90 165.1 237.6)">LX</text>
<text x="61.4" y="242.5" transform="rotate(-90 61.4 242.5)">35</text>
<text x="64.9" y="242.5" transform="rotate(-90 64.9 242.5)">36</text>
<text x="72" y="242.5" transform="rotate(-90 72 242.5)">38</text>
<text x="75.5" y="242.5" transform="rotate(-90 75.5 242.5)">39</text>
<text x="96.7" y="242.5" transform="rotate(-90 96.7 242.5)">45</text>
<text x="100.2" y="242.5" transform="rotate(-90 100.2 242.5)">46</text>
<text x="103.7" y="242.5" transform="rotate(-90 103.7 242.5)">47</text>
<text x="107.2" y="242.5" transform="rotate(-90 107.2 242.5)">48</text>
<text x="110.8" y="242.5" transform="rotate(-90 110.8 242.5)">49</text>
<text x="114.3" y="242.5" transform="rotate(-90 114.3 242.5)">50</text>
<text x="117.8" y="242.5" transform="rotate(-90 117.8 242.5)">51</text>
<text x="121.4" y="242.5" transform="rotate(-90 121.4 242.5)">52</text>
<text x="124.9" y="242.5" transform="rotate(-90 124.9 242.5)">53</text>
<text x="128.4" y="242.5" transform="rotate(-90 128.4 242.5)">54</text>
<text x="131.9" y="242.5" transform="rotate(-90 131.9 242.5)">55</text>
<text x="135.5" y="242.5" transform="rotate(-90 135.5 242.5)">56</text>
<text x="149.6" y="242.5" transform="rotate(-90 149.6 242.5)">60</text>
<text x="160.2" y="242.5" transform="rotate(-90 160.2 242.5)">63</text>
<text x="163.7" y="242.5" transform="rotate(-90 163.7 242.5)">64</text>
<text x="64.8" y="274.3" transform="rotate(-90 64.8 274.3)">HS_ON</text>
<text x="68.4" y="273.7" transform="rotate(-90 68.4 273.7)">HS_OP</text>
<text x="75.4" y="272.5" transform="rotate(-90 75.4 272.5)">HS_IP</text>
<text x="79" y="273" transform="rotate(-90 79 273)">HS_IN</text>
<text x="100.1" y="277.5" transform="rotate(-90 100.1 277.5)">RG_TxD3</text>
<text x="103.6" y="277.5" transform="rotate(-90 103.6 277.5)">RG_TxD2</text>
<text x="107.2" y="277.5" transform="rotate(-90 107.2 277.5)">RG_TxD1</text>
<text x="110.7" y="277.5" transform="rotate(-90 110.7 277.5)">RG_TxD0</text>
<text x="114.2" y="279.5" transform="rotate(-90 114.2 279.5)">RG_TxCTL</text>
<text x="117.8" y="279.9" transform="rotate(-90 117.8 279.9)">RG_TxCLK</text>
<text x="121.3" y="280.1" transform="rotate(-90 121.3 280.1)">RG_RxCLK</text>
<text x="124.8" y="279.7" transform="rotate(-90 124.8 279.7)">RG_RxCTL</text>
<text x="128.3" y="277.6" transform="rotate(-90 128.3 277.6)">RG_RxD0</text>
<text x="131.9" y="277.6" transform="rotate(-90 131.9 277.6)">RG_RxD1</text>
<text x="135.4" y="277.6" transform="rotate(-90 135.4 277.6)">RG_RxD2</text>
<text x="138.9" y="277.6" transform="rotate(-90 138.9 277.6)">RG_RxD3</text>
</g>
<g font-size="3.2" fill="#000080">
<text x="290" y="34.9">4k7</text>
<text x="290" y="31.7">R3</text>
<text x="302.3" y="34.9">4k7</text>
<text x="302.3" y="31.7">R4</text>
<text x="314.7" y="34.9">4k7</text>
<text x="314.7" y="31.7">R5</text>
<text x="327" y="34.9">4k7</text>
<text x="327" y="31.7">R6</text>
<text x="339.4" y="34.9">4k7</text>
<text x="339.4" y="31.7">R7</text>
<text x="351.7" y="34.9">4k7</text>
<text x="351.7" y="31.7">R8</text>
<text x="364.1" y="34.9">4k7</text>
<text x="364.1" y="31.7">R9</text>
<text x="376.4" y="34.9">4k7</text>
<text x="376.4" y="31.7">R10</text>
<text x="388.8" y="34.9">4k7</text>
<text x="388.8" y="31.7">R11</text>
<text x="26.2" y="40.9">U1</text>
<text x="26.2" y="44">RTL8367S-CG</text>
<text x="27.9" y="107.5">R1</text>
<text x="290" y="105.8">R12</text>
<text x="302.3" y="105.8">R13</text>
<text x="314.7" y="105.8">R14</text>
<text x="290" y="109">4k7</text>
<text x="302.3" y="109">4k7</text>
<text x="314.7" y="109">4k7</text>
<text x="22.5" y="116.4">2k49+-1%</text>
<text x="208.1" y="119.5">22p</text>
<text x="208.1" y="116.4">C3</text>
<text x="243.4" y="119.5">22p</text>
<text x="243.4" y="116.4">C2</text>
<text x="212.9" y="125.5">X1</text>
<text x="212.9" y="128.7">25MHZ/-XTAL-SMD</text>
<text x="177.9" y="185.2">C14</text>
<text x="177.9" y="188.3">10u</text>
<text x="243.4" y="225.5">0.1u</text>
<text x="243.4" y="222.3">C4</text>
<text x="255.8" y="225.4">0.1u</text>
<text x="255.8" y="222.2">C5</text>
<text x="268.1" y="225.4">0.1u</text>
<text x="268.1" y="222.2">C6</text>
<text x="280.5" y="225.4">0.1u</text>
<text x="280.5" y="222.2">C7</text>
<text x="292.8" y="225.4">0.1u</text>
<text x="292.8" y="222.2">C8</text>
<text x="305.2" y="225.5">0.1u</text>
<text x="305.2" y="222.3">C9</text>
<text x="317.5" y="225.4">0.1u</text>
<text x="317.5" y="222.2">C10</text>
<text x="329.8" y="225.4">0.1u</text>
<text x="329.8" y="222.2">C11</text>
<text x="342.2" y="225.4">0.1u</text>
<text x="342.2" y="222.2">C12</text>
<text x="354.5" y="225.4">0.1u</text>
<text x="354.5" y="222.2">C13</text>
<text x="188.7" y="239.6">2u2</text>
<text x="188.7" y="236.5">L6</text>
<text x="186.7" y="250.4">C1</text>
<text x="152.4" y="257.4">R2</text>
<text x="186.7" y="253.6">10u</text>
<text x="152.4" y="260.7">1k</text>
</g>
<g font-size="3.2" fill="#f00">
<text x="54.3" y="46.2" transform="rotate(-90 54.3 46.2)">128</text>
<text x="75.5" y="46.2" transform="rotate(-90 75.5 46.2)">122</text>
<text x="96.7" y="46.2" transform="rotate(-90 96.7 46.2)">116</text>
<text x="103.7" y="46.2" transform="rotate(-90 103.7 46.2)">114</text>
<text x="124.9" y="46.2" transform="rotate(-90 124.9 46.2)">108</text>
<text x="146" y="46.2" transform="rotate(-90 146 46.2)">102</text>
<text x="55.4" y="59.3" transform="rotate(-90 55.4 59.3)">AVDDH</text>
<text x="76.6" y="58.7" transform="rotate(-90 76.6 58.7)">AVDDL</text>
<text x="97.7" y="59.3" transform="rotate(-90 97.7 59.3)">AVDDH</text>
<text x="125.9" y="58.7" transform="rotate(-90 125.9 58.7)">AVDDL</text>
<text x="147.1" y="59.3" transform="rotate(-90 147.1 59.3)">AVDDH</text>
<text x="104.8" y="62" transform="rotate(-90 104.8 62)">PLLVDDL</text>
<text x="167.7" y="70.8">95</text>
<text x="155.3" y="72.5">AVDDL</text>
<text x="49" y="84.9">6</text>
<text x="52.5" y="86.6">AVDDL</text>
<text x="167.7" y="88.4">90</text>
<text x="154.7" y="90.2">AVDDH</text>
<text x="46.9" y="102.5">11</text>
<text x="52.5" y="104.3">AVDDH</text>
<text x="46.9" y="113.1">14</text>
<text x="52.5" y="114.9">AVDDL</text>
<text x="154.7" y="118.4">AVDDH</text>
<text x="167.7" y="116.6">82</text>
<text x="46.9" y="123.7">17</text>
<text x="52.5" y="125.4">AVDDH</text>
<text x="46.9" y="134.3">20</text>
<text x="46.9" y="137.8">21</text>
<text x="52.5" y="136">DVDDL</text>
<text x="52.5" y="139.6">AVDDH</text>
<text x="46.9" y="159">27</text>
<text x="52.5" y="160.7">AVDDL</text>
<text x="155" y="164.3">DVDDL</text>
<text x="167.7" y="162.5">69</text>
<text x="152.9" y="171.3">DVDDIO</text>
<text x="167.7" y="169.5">67</text>
<text x="55.7" y="237.6" transform="rotate(-90 55.7 237.6)">AVDDH</text>
<text x="69.8" y="237.6" transform="rotate(-90 69.8 237.6)">SVDDL</text>
<text x="84" y="237.6" transform="rotate(-90 84 237.6)">SVDDH</text>
<text x="87.5" y="237.6" transform="rotate(-90 87.5 237.6)">DVDDIO_2</text>
<text x="143.9" y="237.6" transform="rotate(-90 143.9 237.6)">DVDDL</text>
<text x="147.5" y="237.6" transform="rotate(-90 147.5 237.6)">DVDDIO_2</text>
<text x="54.3" y="242.5" transform="rotate(-90 54.3 242.5)">33</text>
<text x="68.4" y="242.5" transform="rotate(-90 68.4 242.5)">37</text>
<text x="82.5" y="242.5" transform="rotate(-90 82.5 242.5)">41</text>
<text x="86.1" y="242.5" transform="rotate(-90 86.1 242.5)">42</text>
<text x="142.5" y="242.5" transform="rotate(-90 142.5 242.5)">58</text>
<text x="146" y="242.5" transform="rotate(-90 146 242.5)">59</text>
</g>
<g font-size="3.2">
<text x="64.9" y="46.2" transform="rotate(-90 64.9 46.2)">125</text>
<text x="86.1" y="46.2" transform="rotate(-90 86.1 46.2)">119</text>
<text x="100.2" y="46.2" transform="rotate(-90 100.2 46.2)">115</text>
<text x="114.3" y="46.2" transform="rotate(-90 114.3 46.2)">111</text>
<text x="135.5" y="46.2" transform="rotate(-90 135.5 46.2)">105</text>
<text x="156.6" y="46.2" transform="rotate(-90 156.6 46.2)">99</text>
<text x="66" y="55" transform="rotate(-90 66 55)">GND</text>
<text x="87.1" y="55" transform="rotate(-90 87.1 55)">GND</text>
<text x="115.4" y="55" transform="rotate(-90 115.4 55)">GND</text>
<text x="136.5" y="55" transform="rotate(-90 136.5 55)">GND</text>
<text x="157.7" y="55" transform="rotate(-90 157.7 55)">GND</text>
<text x="101.2" y="60.5" transform="rotate(-90 101.2 60.5)">PLLGND</text>
<text x="49" y="67.2">1</text>
<text x="52.5" y="69">GND</text>
<text x="159" y="69">GND</text>
<text x="167.7" y="67.2">96</text>
<text x="159" y="93.7">GND</text>
<text x="167.7" y="91.9">89</text>
<text x="46.9" y="106">12</text>
<text x="52.5" y="107.8">AGND</text>
<text x="159" y="107.8">GND</text>
<text x="167.7" y="106">85</text>
<text x="211.4" y="111.3">2</text>
<text x="227.5" y="118.4">4</text>
<text x="46.9" y="127.2">18</text>
<text x="52.5" y="129">GND</text>
<text x="46.9" y="148.4">24</text>
<text x="52.5" y="150.1">GND</text>
<text x="159" y="167.8">GND</text>
<text x="167.7" y="166">68</text>
<text x="46.9" y="176.6">32</text>
<text x="52.5" y="178.4">GND</text>
<text x="59.3" y="237.6" transform="rotate(-90 59.3 237.6)">SGND</text>
<text x="80.4" y="237.6" transform="rotate(-90 80.4 237.6)">SGND</text>
<text x="91" y="237.6" transform="rotate(-90 91 237.6)">GND</text>
<text x="94.5" y="237.6" transform="rotate(-90 94.5 237.6)">GND</text>
<text x="140.4" y="237.6" transform="rotate(-90 140.4 237.6)">GND</text>
<text x="154.5" y="237.6" transform="rotate(-90 154.5 237.6)">GND_SWR</text>
<text x="158" y="237.6" transform="rotate(-90 158 237.6)">GND_SWR</text>
<text x="57.9" y="242.5" transform="rotate(-90 57.9 242.5)">34</text>
<text x="79" y="242.5" transform="rotate(-90 79 242.5)">40</text>
<text x="89.6" y="242.5" transform="rotate(-90 89.6 242.5)">43</text>
<text x="93.1" y="242.5" transform="rotate(-90 93.1 242.5)">44</text>
<text x="139" y="242.5" transform="rotate(-90 139 242.5)">57</text>
<text x="153.1" y="242.5" transform="rotate(-90 153.1 242.5)">61</text>
<text x="156.6" y="242.5" transform="rotate(-90 156.6 242.5)">62</text>
</g>
</svg>
